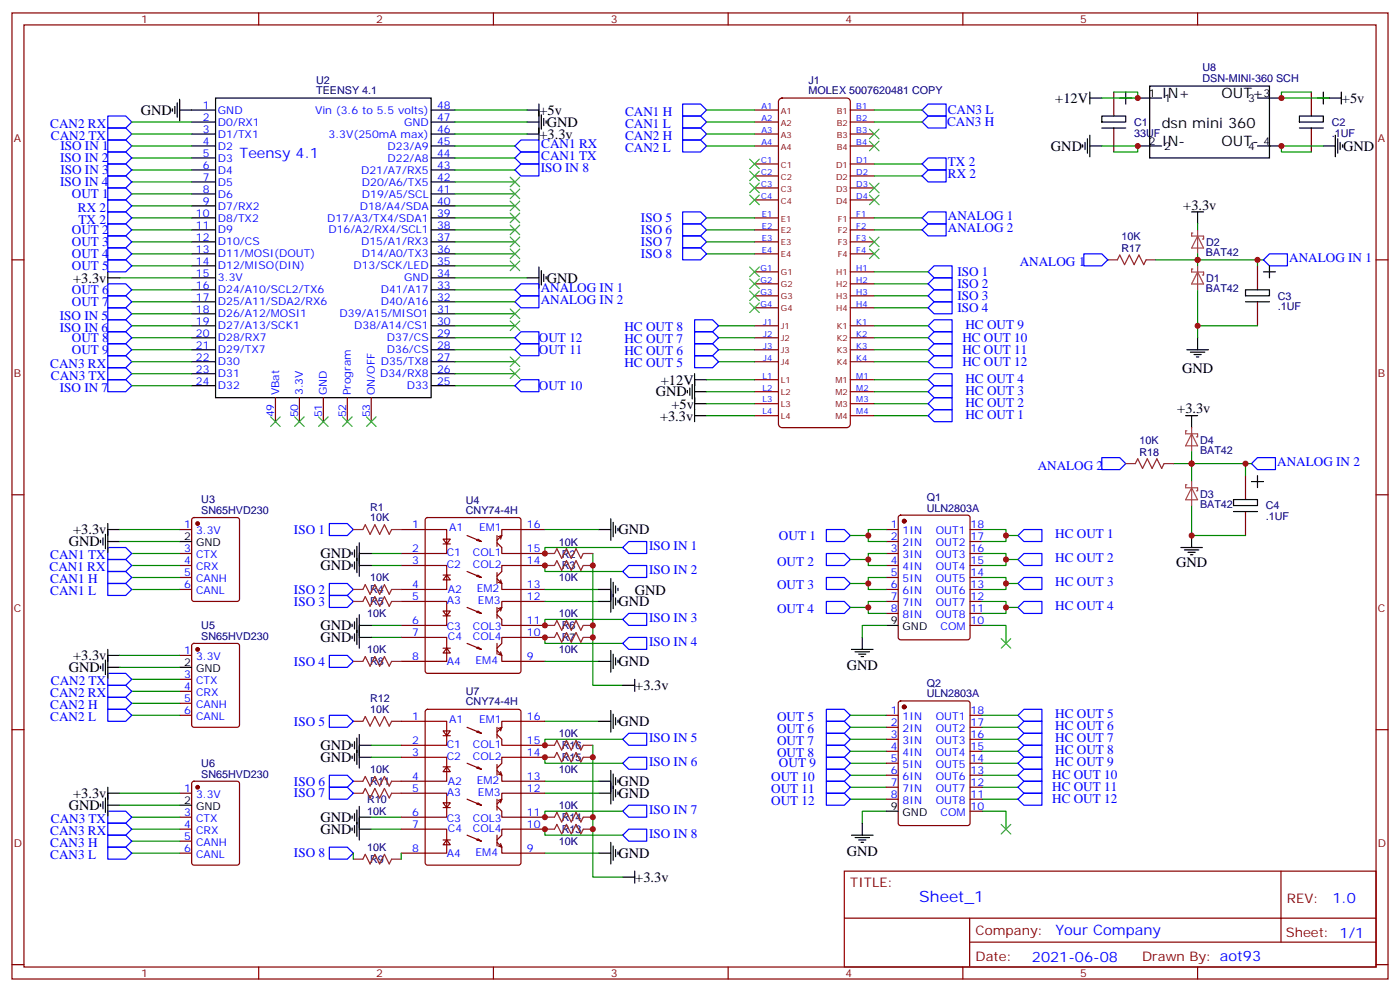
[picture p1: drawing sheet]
<svg xmlns="http://www.w3.org/2000/svg" width="412mm" height="292mm" viewBox="0 0 412 292" stroke-linecap="round" stroke-linejoin="round" font-family="sans-serif">
<g fill="none" stroke="#870000" stroke-width=".35">
<path d="M3.5 3.8h405.4v284.3h-405.4zM7.1 7.3h398.2v277.3h-398.2zM76.2 3.8v3.5M145.3 3.8v3.5M214.5 3.8v3.5M283.6 3.8v3.5M352.8 3.8v3.5M222.2 32.4h7.1M222.2 35.9h7.1M222.2 39.4h7.1M229.5 29.3l.9-.4h19l.6 .2 .4 .5 .1 95.2-.3 .6-.5 .4-19.3 .1-.7-.3-.3-.5-.1-95.2zM250.5 32.4h7"/>
<path d="M250.5 35.9h7M250.5 39.4h7M328.1 27.1v7M328.1 37.7v7M386.3 27.1v7M386.3 37.7v7M222.2 43h7.1M222.2 48.3h7.1M222.2 51.8h7.1M222.2 55.3h7.1M222.2 58.8h7.1M250.5 43h7"/>
<path d="M250.5 48.3h7M250.5 51.8h7M250.5 55.3h7M250.5 58.8h7M3.5 76.5h3.6M222.2 64.1h7.1M222.2 67.7h7.1M222.2 71.2h7.1M222.2 74.7h7.1M250.5 64.1h7M250.5 67.7h7M250.5 71.2h7"/>
<path d="M250.5 74.7h7M370.4 78.2v7.1M405.3 76.5h3.6M222.2 80h7.1M222.2 83.5h7.1M222.2 87.1h7.1M222.2 90.6h7.1M222.2 95.9h7.1M222.2 99.4h7.1M250.5 80h7M250.5 83.5h7M250.5 87.1h7"/>
<path d="M250.5 90.6h7M250.5 95.9h7M250.5 99.4h7M370.4 88.8v7.1M81.1 117.1v7M88.2 117.1v7M95.2 117.1v7M102.3 117.1v7M109.4 117.1v7M222.2 102.9h7.1M222.2 106.5h7.1M222.2 111.8h7.1"/>
<path d="M222.2 115.3h7.1M222.2 118.8h7.1M250.5 102.9h7M250.5 106.5h7M250.5 111.8h7M250.5 115.3h7M250.5 118.8h7M222.2 122.3h7.1M250.5 122.3h7M366.9 140v7M3.5 145.6h3.6M52.9 155.9h3.5"/>
<path d="M56.7 152.5l.4-.2h12.7l.7 .5 .1 23.5-.5 .7h-13l-.6-.4-.1-23.6zM118.2 155.9h13.4v7h-13.4M125.5 152.5l.4-.2h26.9l.6 .5 .1 44.7-.5 .6-27.1 .1-.6-.5-.1-44.7zM130.5 158.7h2.1l-1 1.4zM137.6 157.6l4.2 1.8-1.4-.4M140.8 158.7l1 .7M146.4 159.7l1.4 1.4v1.8h12.7M146.4 157.6v3.2M147.5 158.7l.3-1.1-1.4 1.4M160.5 155.9h-12.7v1.7l-1 .4M261.1 155.9h3.5M261.1 159.4h3.5"/>
<path d="M264.8 151.8l.5-.2h19.7l.7 .5 .1 35.5-.5 .7h-20l-.7-.4v-35.6zM285.8 155.9h3.5M285.8 159.4h3.5M366.9 150.6v7M405.3 145.6h3.6M52.9 162.9h3.5M52.9 166.4h3.5M52.9 173.5h3.5M52.9 170h3.5M118.2 166.4h13.4v7.1h-13.4M118.2 177h13.4v7.1h-13.4M130.5 179.8h2.1l-1 1.5z"/>
<path d="M130.5 160.1h2.1M130.5 169.3h2.1M131.6 169.3l1 1.4h-2.1zM137.6 168.2l4.2 1.8-1.4-.4M137.6 178.8l4.2 1.8-1.4-.4M140.8 169.3l1 .7M140.8 179.8l1 .8M146.4 170.3l1.4 1.4-.3-1M146.4 168.6v3.1M146.4 178.8v3.2M146.8 171.4l1 .3v1.8h12.7M147.5 179.8l.3-1-1.4 1.4"/>
<path d="M160.5 177h-12.7v1.8l-1 .3M160.5 166.4h-12.7v1.8l-1.4 1.4M261.1 162.9h3.5M261.1 166.4h3.5M261.1 173.5h3.5M261.1 177h3.5M261.1 170h3.5M285.8 162.9h3.5M285.8 166.4h3.5M285.8 173.5h3.5M285.8 177h3.5M285.8 170h3.5"/>
<path d="M52.9 192.9h3.5M52.9 200h3.5M56.7 189.6l.4-.2h12.7l.7 .4 .1 23.6-.5 .6-13 .1-.6-.5-.1-23.5zM118.2 187.6h13.4v7.1h-13.4M130.5 181.3h2.1M130.5 190.8h2.1M131.6 190.8l1 1.4h-2.1zM137.6 189.4l4.2 1.7-1.4-.3M140.8 190.4l1 .7M146.4 180.9l1.4 1.4v1.8h12.7M146.4 191.5l1.4 1.4-.3-1.1M146.4 189.4v3.1"/>
<path d="M146.8 192.5l1 .4v1.8h12.7M160.5 187.6h-12.7v1.8l-1.4 1.4M261.1 180.6h3.5M285.8 184.1h3.5M285.8 180.6h3.5M3.5 214.8h3.6M52.9 203.5h3.5M52.9 207h3.5M52.9 210.5h3.5M118.2 212.3h13.4v7.1h-13.4M125.5 209l.4-.2h26.9l.6 .4 .1 44.7-.5 .7h-27.1l-.6-.4-.1-44.7zM130.5 215.1h2.1l-1 1.4z"/>
<path d="M130.5 216.5h2.1M137.6 214.1l4.2 1.7-1.4-.3M140.8 215.1l1 .7M146.4 216.2l1.4 1.4v1.8h12.7M146.4 214.1v3.1M147.5 215.1l.3-1-1.4 1.4M160.5 212.3h-12.7v1.8l-1 .3M261.1 210.5h3.5M261.1 214.1h3.5M261.1 217.6h3.5M264.8 206.5l.5-.2h19.7l.7 .4 .1 35.6-.5 .6-20 .1-.7-.5v-35.5zM285.8 210.5h3.5"/>
<path d="M285.8 214.1h3.5M285.8 217.6h3.5M405.3 214.8h3.6M52.9 233.5h3.5M56.7 230.1l.4-.2h12.7l.7 .5 .1 23.5-.5 .7h-13l-.6-.4-.1-23.6zM118.2 222.9h13.4v7h-13.4M118.2 233.5h13.4v7h-13.4M130.5 236.3h2.1l-1 1.4zM130.5 237.7h2.1M130.5 225.7h2.1M131.6 225.7l1 1.4h-2.1zM137.6 224.6l4.2 1.8-1.4-.3"/>
<path d="M137.6 235.2l4.2 1.8-1.4-.4M140.8 225.7l1 .7M140.8 236.3l1 .7M146.4 237.3l1.4 1.5v1.7h12.7M146.4 226.8l1.4 1.4-.3-1.1M146.4 225v3.2M146.4 235.2v3.2M146.8 227.8l1 .4v1.7h12.7M147.5 236.3l.3-1.1-1.4 1.4M160.5 233.5h-12.7v1.7l-1 .4M160.5 222.9h-12.7v1.7l-1.4 1.5M261.1 221.1h3.5"/>
<path d="M261.1 224.6h3.5M261.1 228.2h3.5M261.1 231.7h3.5M261.1 235.2h3.5M285.8 221.1h3.5M285.8 224.6h3.5M285.8 228.2h3.5M285.8 231.7h3.5M285.8 235.2h3.5M285.8 238.8h3.5M52.9 240.5h3.5M52.9 244.1h3.5"/>
<path d="M52.9 247.6h3.5M52.9 251.1h3.5M118.2 244.1h13.4v7h-13.4M130.5 247.2h2.1M131.6 247.2l1 1.4h-2.1zM137.6 245.8l4.2 1.8-1.4-.4M140.8 246.9l1 .7M146.4 247.9l1.4 1.4-.3-1M146.4 245.8v3.2M146.8 249l1 .3v1.8h12.7M160.5 244.1h-12.7v1.7l-1.4 1.4M248.7 256.4h156.6v28.2h-156.6z"/>
<path d="M377.3 256.4v20.9M248.7 270.2h156.5M285.6 277.3h119.6M285.6 270.2v14.2M3.5 283.9h3.6M76.2 284.6v3.5M145.3 284.6v3.5M214.5 284.6v3.5M283.6 284.6v3.5M352.8 284.6v3.5M405.3 283.9h3.6"/>
</g>
<g fill="#870000" stroke="#870000" stroke-width=".35">
<circle cx="58.2" cy="154.1" r=".53"/>
<circle cx="58.2" cy="191.1" r=".53"/>
<circle cx="58.2" cy="231.7" r=".53"/>
<circle cx="266.3" cy="153.4" r=".53"/>
<circle cx="266.3" cy="208.1" r=".53"/>
</g>
<g fill="none" stroke="#000" stroke-width=".35">
<path d="M50.8 32v.7M51.5 31.3v2.1M52.2 30.3v4.2M52.9 32.4h10.6M52.9 29.2v6.4M56.4 35.9h7.1M56.4 39.4h7.1M63.5 28.9h63.5v88.2h-63.5zM127 32.4h7.1M127 35.9h7.1M127 39.4h7.1M155.2 32.4h3.5"/>
<path d="M155.2 35.9h3.5M155.2 39.4h3.5M158.7 30.6v10.6M159.5 33.8v4.2M160.2 34.9v2.1M160.9 35.6v.7M321 28.9h3.6M321 27.1v3.5M321 39.8v6.3M324.6 34.1h7v1.8h-7zM324.6 37.7h7M329.8 28.9h3.6"/>
<path d="M331.6 27.1v3.5M335.1 28.9h7.1M338.7 25.3h35.2v21.2h-35.2zM370.4 28.9h7.1M382.8 34.1h7v1.8h-7zM382.8 37.7h7M388.1 28.9h7M389.8 27.1v3.5M393.3 39.8v6.3M395.1 27.1v3.5M56.4 43h7.1M56.4 46.5h7.1"/>
<path d="M56.4 50h7.1M56.4 53.6h7.1M56.4 57.1h7.1M127 43h7.1M127 46.5h7.1M127 50h7.1M127 53.6h7.1M127 57.1h7.1M318.9 42.6v.7M319.6 41.9v2.1M320.3 40.9v4.2M321 43h3.6"/>
<path d="M335.1 43h7.1M370.4 43h7.1M389.8 43h3.5M394.1 40.9v4.2M394.8 41.9v2.1M395.5 42.6v.7M56.4 60.6h7.1M56.4 64.1h7.1M56.4 67.7h7.1M56.4 71.2h7.1M56.4 74.7h7.1M56.4 78.2h7.1"/>
<path d="M127 60.6h7.1M127 64.1h7.1M127 67.7h7.1M127 71.2h7.1M127 74.7h7.1M127 78.2h7.1M158.7 78.6v6.3M159.5 79.7v4.2M351 62.4h3.5M352.8 62.4v3.5M373.9 78.2v3.6M31.7 81.8h3.6"/>
<path d="M31.7 80v3.5M56.4 81.8h7.1M56.4 85.3h7.1M56.4 88.8h7.1M56.4 92.4h7.1M56.4 95.9h7.1M56.4 99.4h7.1M127 81.8h7.1M127 85.3h7.1M127 88.8h7.1M127 92.4h7.1M127 95.9h7.1"/>
<path d="M127 99.4h7.1M155.2 81.8h3.5M160.2 80.7v2.1M160.9 81.4v.7M352.8 99.4v3.5M366.9 85.3h7v1.8h-7zM366.9 88.8h7M372.2 80h3.5M56.4 102.9h7.1M56.4 106.5h7.1M56.4 110h7.1M56.4 113.5h7.1"/>
<path d="M127 102.9h7.1M127 106.5h7.1M127 110h7.1M127 113.5h7.1M202.5 114.9v.7M203.2 114.2v2.1M203.9 113.2v4.2M204.6 111.8h3.5M204.6 110v14.1M204.6 115.3h3.5M204.6 118.8h3.5M349.6 102.9h6.4"/>
<path d="M350.7 103.6h4.2M351.7 104.4h2.1M352.4 105.1h.7M204.6 122.3h3.5M349.2 122.3h3.6M351 122.3v3.6M370.4 140v3.5M29.6 159v.7M30.3 158.3v2.1M31 157.3v4.2M31.7 159.4h3.6M31.7 154.1v8.5"/>
<path d="M31.7 155.9h3.6M52.9 159.4h3.5M105.8 159.7v9.9M176.4 155.9h3.5M179.9 152.7v6.3M180.6 153.7v4.3M181.3 154.8v2.1M182 155.5v.7M351 157.6v3.5M363.4 147h7v1.8h-7zM363.4 150.6h7M368.7 141.7h3.5"/>
<path d="M103.7 162.6v.7M103.7 166.1v.7M104.4 161.9v2.1M104.4 165.4v2.1M105.1 160.8v7.8M105.8 166.4h3.6M105.8 162.9h3.6M176.4 173.5h3.5M176.4 177h3.5M179.9 170.3v9.9M180.6 171.4v7.7M181.3 172.4v2.2"/>
<path d="M181.3 176v2.1M182 173.1v.7M182 176.7v.7M347.8 161.1h6.4M348.9 161.9h4.2M350 162.6h2.1M350.7 163.3h.7M29.6 196.1v.7M30.3 195.4v2.1M31 194.3v4.2M31.7 196.4h3.6M31.7 191.1v8.5"/>
<path d="M31.7 192.9h3.6M52.9 196.4h3.5M103.7 183.7v.7M103.7 187.3v.7M104.4 183v2.1M104.4 186.5v2.2M105.1 182v7.7M105.8 184.1h3.6M105.8 187.6h3.6M105.8 180.9v9.9M176.4 194.7h3.5M179.9 191.5v6.3"/>
<path d="M180.6 192.5v4.3M181.3 193.6v2.1M182 194.3v.7M187 200v3.5M250.8 191.1h6.4M251.9 191.8h4.2M252.9 192.5h2.2M253.6 193.3h.8M254 187.6v3.5M261.1 184.1h3.5M103.7 219v.7M104.4 218.3v2.1"/>
<path d="M105.1 217.2v7.8M105.8 216.2v9.9M105.8 219.4h3.6M176.4 212.3h3.5M179.9 209.1v6.4M180.6 210.2v4.2M181.3 211.2v2.2M182 211.9v.8M183.4 201.7h3.6M29.6 236.6v.7M30.3 235.9v2.2M31 234.9v4.2"/>
<path d="M31.7 237h3.6M31.7 231.7v8.5M31.7 233.5h3.6M52.9 237h3.5M103.7 222.5v.7M104.4 221.8v2.1M104.4 239.5v2.1M105.1 238.4v7.8M105.8 237.3v9.9M105.8 222.9h3.6M176.4 233.5h3.5M176.4 229.9h3.5"/>
<path d="M179.9 226.8v9.8M180.6 227.8v7.8M181.3 228.9v2.1M181.3 232.4v2.1M182 229.6v.7M182 233.1v.7M261.1 238.8h3.5M103.7 240.2v.7M103.7 243.7v.7M104.4 243v2.1M105.8 240.5h3.6M105.8 244.1h3.6"/>
<path d="M176.4 251.1h3.5M179.9 247.9v6.4M180.6 249v4.2M181.3 250v2.2M182 250.8v.7M183.4 258.2h3.6M187 256.4v3.5M250.8 245.8h6.4M251.9 246.5h4.2M252.9 247.2h2.2M253.6 247.9h.8M254 242.3v3.5"/>
</g>
<g fill="none" stroke="#00f" stroke-width=".35">
<path d="M31.7 34.1h5.3l1.8 1.8-1.8 1.8h-5.3zM31.7 37.7h5.3l1.8 1.7-1.8 1.8h-5.3zM201.1 34.1h5.3l1.7 1.8-1.7 1.8h-5.3zM201.1 30.6h5.3l1.7 1.8-1.7 1.7h-5.3zM201.1 37.7h5.3l1.7 1.7-1.7 1.8h-5.3zM271.6 32.4l1.8-1.8h5.3v3.5h-5.3zM271.6 35.9l1.8-1.8h5.3v3.6h-5.3zM31.7 58.8h5.3l1.8 1.8-1.8 1.8h-5.3zM31.7 41.2h5.3l1.8 1.8-1.8 1.7h-5.3zM31.7 44.7h5.3l1.8 1.8-1.8 1.8h-5.3zM31.7 48.3h5.3l1.8 1.7-1.8 1.8h-5.3zM31.7 51.8h5.3l1.8 1.8-1.8 1.7h-5.3z"/>
<path d="M31.7 55.3h5.3l1.8 1.8-1.8 1.7h-5.3zM151.7 43l1.8-1.8h5.2v3.5h-5.2zM151.7 46.5l1.8-1.8h5.2v3.6h-5.2zM153.5 48.3h5.2v3.5h-5.2l-1.8-1.8zM201.1 41.2h5.3l1.7 1.8-1.7 1.7h-5.3zM271.6 48.3l1.8-1.8h5.3v3.5h-5.3zM271.6 51.8l1.8-1.8h5.3v3.6h-5.3zM31.7 62.4h5.3l1.8 1.7-1.8 1.8h-5.3zM31.7 65.9h5.3l1.8 1.8-1.8 1.7h-5.3zM31.7 69.4h5.3l1.8 1.8-1.8 1.8h-5.3zM31.7 73h5.3l1.8 1.7-1.8 1.8h-5.3zM31.7 76.5h5.3l1.8 1.7-1.8 1.8h-5.3z"/>
<path d="M201.1 62.4h5.3l1.7 1.7-1.7 1.8h-5.3zM201.1 65.9h5.3l1.7 1.8-1.7 1.7h-5.3zM201.1 69.4h5.3l1.7 1.8-1.7 1.8h-5.3zM201.1 73h5.3l1.7 1.7-1.7 1.8h-5.3zM271.6 67.7l1.8-1.8h5.3v3.5h-5.3zM271.6 64.1l1.8-1.7h5.3v3.5h-5.3zM275.2 78.2h5.3v3.6h-5.3l-1.8-1.8zM319.3 74.7h5.3l1.7 1.8-1.7 1.7h-5.3zM373.9 74.7h5.3v3.5h-5.3l-1.7-1.7zM31.7 83.5h5.3l1.8 1.8-1.8 1.8h-5.3zM31.7 87.1h5.3l1.8 1.7-1.8 1.8h-5.3zM31.7 97.6h5.3l1.8 1.8-1.8 1.8h-5.3z"/>
<path d="M31.7 94.1h5.3l1.8 1.8-1.8 1.7h-5.3zM31.7 90.6h5.3l1.8 1.8-1.8 1.7h-5.3zM151.7 85.3l1.8-1.8h5.2v3.6h-5.2zM151.7 88.8l1.8-1.7h5.2v3.5h-5.2zM153.5 97.6h5.2v3.6h-5.2l-1.8-1.8zM204.6 94.1h5.3l1.8 1.8-1.8 1.7h-5.3zM204.6 97.6h5.3l1.8 1.8-1.8 1.8h-5.3zM273.4 87.1l1.8-1.8h5.3v3.5h-5.3zM275.2 97.6h5.3v3.6h-5.3l-1.8-1.8zM275.2 94.1h5.3v3.5h-5.3l-1.8-1.7zM275.2 81.8h5.3v3.5h-5.3l-1.8-1.8zM275.2 88.8h5.3v3.6h-5.3l-1.8-1.8z"/>
<path d="M31.7 104.7h5.3l1.8 1.8-1.8 1.7h-5.3zM31.7 108.2h5.3l1.8 1.8-1.8 1.8h-5.3zM31.7 101.2h5.3l1.8 1.7-1.8 1.8h-5.3zM31.7 111.8h5.3l1.8 1.7-1.8 1.8h-5.3zM151.7 102.9l1.8-1.7h5.2v3.5h-5.2zM151.7 113.5l1.8-1.7h5.2v3.5h-5.2zM204.6 101.2h5.3l1.8 1.7-1.8 1.8h-5.3zM204.6 104.7h5.3l1.8 1.8-1.8 1.7h-5.3zM273.4 118.8l1.8-1.7h5.3v3.5h-5.3zM273.4 115.3l1.8-1.8h5.3v3.6h-5.3zM273.4 102.9l1.8-1.7h5.3v3.5h-5.3zM275.2 110h5.3v3.5h-5.3l-1.8-1.7z"/>
<path d="M275.2 104.7h5.3v3.5h-5.3l-1.8-1.7zM275.2 120.6h5.3v3.5h-5.3l-1.8-1.8zM324.6 134.7h5.2l1.8 1.8-1.8 1.7h-5.2zM370.4 134.7h5.3v3.5h-5.3l-1.7-1.7zM97 154.1h5.3l1.8 1.8-1.8 1.7h-5.3zM243.4 155.9h5.3l1.8 1.7-1.8 1.8h-5.3zM299.9 157.6l1.7-1.7h5.3v3.5h-5.3zM31.7 161.1h5.3l1.8 1.8-1.8 1.8h-5.3zM31.7 164.7h5.3l1.8 1.7-1.8 1.8h-5.3zM31.7 168.2h5.3l1.8 1.8-1.8 1.7h-5.3zM31.7 171.7h5.3l1.8 1.8-1.8 1.8h-5.3zM97 171.7h5.3l1.8 1.8-1.8 1.8h-5.3z"/>
<path d="M97 175.3h5.3l1.8 1.7-1.8 1.8h-5.3zM183.4 161.1l1.8-1.7h5.3v3.5h-5.3zM183.4 168.2l1.8-1.8h5.3v3.6h-5.3zM243.4 162.9h5.3l1.8 1.8-1.8 1.7h-5.3zM243.4 170h5.3l1.8 1.7-1.8 1.8h-5.3zM243.4 177h5.3l1.8 1.8-1.8 1.8h-5.3zM299.9 164.7l1.7-1.8h5.3v3.5h-5.3zM299.9 171.7l1.7-1.7h5.3v3.5h-5.3zM299.9 178.8l1.7-1.8h5.3v3.6h-5.3zM31.7 198.2h5.3l1.8 1.8-1.8 1.7h-5.3zM97 192.9h5.3l1.8 1.8-1.8 1.7h-5.3zM183.4 182.3l1.8-1.7h5.3v3.5h-5.3z"/>
<path d="M183.4 189.4l1.8-1.8h5.3v3.5h-5.3zM31.7 201.7h5.3l1.8 1.8-1.8 1.7h-5.3zM31.7 205.2h5.3l1.8 1.8-1.8 1.8h-5.3zM31.7 208.8h5.3l1.8 1.7-1.8 1.8h-5.3zM97 210.5h5.3l1.8 1.8-1.8 1.8h-5.3zM185.2 215.8h5.3v3.6h-5.3l-1.8-1.8zM243.4 208.8h5.3l1.8 1.7-1.8 1.8h-5.3zM243.4 212.3h5.3l1.8 1.8-1.8 1.7h-5.3zM243.4 215.8h5.3l1.8 1.8-1.8 1.8h-5.3zM243.4 219.4h5.3l1.8 1.7-1.8 1.8h-5.3zM299.9 210.5l1.7-1.7h5.3v3.5h-5.3zM299.9 214.1l1.7-1.8h5.3v3.5h-5.3z"/>
<path d="M299.9 217.6l1.7-1.8h5.3v3.6h-5.3zM31.7 238.8h5.3l1.8 1.7-1.8 1.8h-5.3zM97 231.7h5.3l1.8 1.8-1.8 1.7h-5.3zM97 228.2h5.3l1.8 1.7-1.8 1.8h-5.3zM183.4 238.8l1.8-1.8h5.3v3.5h-5.3zM183.4 224.6l1.8-1.7h5.3v3.5h-5.3zM243.4 222.9h5.3l1.8 1.7-1.8 1.8h-5.3zM243.4 229.9h5.3l1.8 1.8-1.8 1.8h-5.3zM243.4 233.5h5.3l1.8 1.7-1.8 1.8h-5.3zM243.4 226.4h5.3l1.8 1.8-1.8 1.7h-5.3zM299.9 221.1l1.7-1.7h5.3v3.5h-5.3zM299.9 224.6l1.7-1.7h5.3v3.5h-5.3z"/>
<path d="M299.9 228.2l1.7-1.8h5.3v3.5h-5.3zM299.9 231.7l1.7-1.8h5.3v3.6h-5.3zM299.9 235.2l1.7-1.7h5.3v3.5h-5.3zM31.7 242.3h5.3l1.8 1.8-1.8 1.7h-5.3zM31.7 245.8h5.3l1.8 1.8-1.8 1.7h-5.3zM31.7 249.3h5.3l1.8 1.8-1.8 1.8h-5.3zM97 249.3h5.3l1.8 1.8-1.8 1.8h-5.3zM183.4 245.8l1.8-1.7h5.3v3.5h-5.3z"/>
</g>
<g fill="none" stroke="#008700" stroke-width=".35">
<path d="M38.8 35.9h17.6M38.8 39.4h17.6M134.1 35.9h21.1M134.1 39.4h21.1M134.1 32.4h21.1M208.1 35.9h14.1M208.1 39.4h14.1M208.1 32.4h14.1M257.5 35.9h14.1M257.5 32.4h14.1M328.1 27.1h7v1.8h-10.5M386.3 27.1h-8.8v1.8h14.1"/>
<path d="M38.8 43h17.6M38.8 46.5h17.6M38.8 57.1h17.6M38.8 50h17.6M38.8 53.6h17.6M134.1 43h17.6M134.1 46.5h17.6M134.1 57.1h17.6M134.1 50h17.6M134.1 53.6h17.6M208.1 43h14.1M257.5 48.3h14.1"/>
<path d="M257.5 51.8h14.1M324.6 43h10.5v1.7h-7M389.8 43h-12.3v1.7h8.8M38.8 64.1h17.6M38.8 60.6h17.6M38.8 67.7h17.6M38.8 74.7h17.6M38.8 71.2h17.6M38.8 78.2h17.6M134.1 64.1h17.6M134.1 60.6h17.6M134.1 67.7h17.6"/>
<path d="M134.1 74.7h17.6M134.1 71.2h17.6M134.1 78.2h17.6M208.1 64.1h14.1M208.1 67.7h14.1M208.1 74.7h14.1M208.1 71.2h14.1M257.5 64.1h14.1M257.5 67.7h14.1M340.4 76.5h31.8M352.8 65.9v1.8M352.8 74.7v3.5"/>
<path d="M370.4 76.5v1.7M35.3 81.8h21.1M38.8 99.4h17.6M38.8 95.9h17.6M38.8 85.3h17.6M38.8 88.8h17.6M38.8 92.4h17.6M134.1 81.8h21.1M134.1 99.4h17.6M134.1 95.9h17.6M134.1 85.3h17.6M134.1 88.8h17.6"/>
<path d="M134.1 92.4h17.6M211.7 99.4h10.5M211.7 95.9h10.5M257.5 99.4h15.9M257.5 95.9h15.9M257.5 80h15.9M257.5 83.5h15.9M257.5 87.1h15.9M257.5 90.6h15.9M352.8 95.9h17.6M352.8 85.3v14.1M38.8 106.5h17.6"/>
<path d="M38.8 110h17.6M38.8 102.9h17.6M38.8 113.5h17.6M134.1 106.5h17.6M134.1 110h17.6M134.1 102.9h17.6M134.1 113.5h17.6M208.1 118.8h14.1M208.1 115.3h14.1M208.1 111.8h14.1M211.7 106.5h10.5M211.7 102.9h10.5"/>
<path d="M257.5 106.5h15.9M257.5 118.8h15.9M257.5 115.3h15.9M257.5 111.8h15.9M257.5 102.9h15.9M208.1 122.3h14.1M257.5 122.3h15.9M345.7 136.5h5.3v5.2M351 132.9v3.6h17.7M366.9 136.5v3.5M35.3 159.4h17.6M35.3 155.9h17.6"/>
<path d="M160.5 155.9h15.9M250.5 157.6h5.3M261.1 155.9h-5.3v3.5h5.3M289.3 155.9h7v3.5h-7M296.3 157.6h3.6M351 148.8v8.8h15.9M38.8 162.9h14.1M38.8 166.4h14.1M38.8 170h14.1M38.8 173.5h14.1M109.4 162.9h8.8M109.4 166.4h8.8"/>
<path d="M160.5 166.4v1.8h22.9M160.5 173.5h15.9M160.5 177h15.9M174.6 162.9v38.8h8.8M183.4 161.1h-22.9v1.8M250.5 164.7h5.3M250.5 171.7h5.3M250.5 178.8h5.3M261.1 162.9h-5.3v3.5h5.3M261.1 170h-5.3v3.5h5.3M261.1 177h-5.3v3.6h5.3M289.3 162.9h7v1.8h3.6"/>
<path d="M289.3 170h7v3.5h-7M289.3 177h7v3.6h-7M296.3 164.7v1.7h-7M296.3 171.7h3.6M296.3 178.8h3.6M35.3 196.4h17.6M35.3 192.9h17.6M38.8 200h14.1M109.4 187.6h8.8M109.4 184.1h8.8M160.5 187.6v1.8h22.9M160.5 194.7h15.9"/>
<path d="M183.4 182.3h-22.9v1.8M261.1 184.1h-7.1v3.5M289.3 184.1h7v5.3M38.8 203.5h14.1M38.8 207h14.1M38.8 210.5h14.1M109.4 219.4h8.8M160.5 212.3h15.9M174.6 219.4v38.8h8.8M183.4 217.6h-22.9v1.8M250.5 210.5h10.6M250.5 214.1h10.6"/>
<path d="M250.5 217.6h10.6M289.3 210.5h10.6M289.3 214.1h10.6M289.3 217.6h10.6M35.3 237h17.6M35.3 233.5h17.6M109.4 222.9h8.8M160.5 222.9v1.7h22.9M160.5 233.5h15.9M160.5 229.9h15.9M183.4 238.8h-22.9v1.7M250.5 235.2h10.6"/>
<path d="M250.5 231.7h10.6M250.5 228.2h10.6M250.5 224.6h10.6M250.5 221.1h10.6M261.1 238.8h-7.1v3.5M289.3 238.8h7v5.3M289.3 235.2h10.6M289.3 231.7h10.6M289.3 228.2h10.6M289.3 224.6h10.6M289.3 221.1h10.6M38.8 244.1h14.1"/>
<path d="M38.8 240.5h14.1M38.8 247.6h14.1M38.8 251.1h14.1M104.1 251.1v1.8M109.4 244.1h8.8M109.4 240.5h8.8M118.2 251.1v1.8M160.5 244.1v1.7h22.9M160.5 251.1h15.9"/>
</g>
<g fill="none" stroke="#8c2424" stroke-width=".35">
<path d="M326.3 76.5h2.8l.7-1.4 1.5 2.8 1.4-2.8 1.4 2.8 1.4-2.8 1.4 2.8 .7-1.4h2.8M331.6 136.5h2.8l.7-1.5 1.4 2.9 1.5-2.9 1.4 2.9 1.4-2.9 1.4 2.9 .7-1.4h2.8M104.1 155.9h2.8l.7-1.5 1.4 2.9 1.4-2.9 1.4 2.9 1.4-2.9 1.5 2.9 .7-1.4h2.8M104.1 173.5h2.8l.7-1.4 1.4 2.8 1.4-2.8 1.4 2.8 1.4-2.8 1.5 2.8 .7-1.4h2.8M104.1 177h2.8l.7-1.4 1.4 2.8 1.4-2.8 1.4 2.8 1.4-2.8 1.5 2.8 .7-1.4h2.8M160.5 162.9h2.8l.7-1.4 1.5 2.8 1.4-2.8 1.4 2.8 1.4-2.8 1.4 2.8 .7-1.4h2.8M160.5 166.4h2.8l.7-1.4 1.5 2.9 1.4-2.9 1.4 2.9 1.4-2.9 1.4 2.9 .7-1.5h2.8M104.1 194.7h2.8l.7-1.4 1.4 2.8 1.4-2.8 1.4 2.8 1.4-2.8 1.5 2.8 .7-1.4h2.8M160.5 184.1h2.8l.7-1.4 1.5 2.8 1.4-2.8 1.4 2.8 1.4-2.8 1.4 2.8 .7-1.4h2.8M160.5 187.6h2.8l.7-1.4 1.5 2.8 1.4-2.8 1.4 2.8 1.4-2.8 1.4 2.8 .7-1.4h2.8M104.1 212.3h2.8l.7-1.4 1.4 2.8 1.4-2.8 1.4 2.8 1.4-2.8 1.5 2.8 .7-1.4h2.8M160.5 219.4h2.8l.7-1.5 1.5 2.9 1.4-2.9 1.4 2.9 1.4-2.9 1.4 2.9 .7-1.4h2.8"/>
<path d="M104.1 233.5h2.8l.7-1.4 1.4 2.8 1.4-2.8 1.4 2.8 1.4-2.8 1.5 2.8 .7-1.4h2.8M104.1 229.9h2.8l.7-1.4 1.4 2.9 1.4-2.9 1.4 2.9 1.4-2.9 1.5 2.9 .7-1.5h2.8M160.5 222.9h2.8l.7-1.4 1.5 2.8 1.4-2.8 1.4 2.8 1.4-2.8 1.4 2.8 .7-1.4h2.8M104.1 252.9h2.8l.7-1.4 1.4 2.8 1.4-2.8 1.4 2.8 1.4-2.8 1.5 2.8 .7-1.4h2.8M160.5 244.1h2.8l.7-1.5 1.5 2.9 1.4-2.9 1.4 2.9 1.4-2.9 1.4 2.9 .7-1.4h2.8M160.5 240.5h2.8l.7-1.4 1.5 2.8 1.4-2.8 1.4 2.8 1.4-2.8 1.4 2.8 .7-1.4h2.8"/>
</g>
<g fill="none" stroke="#3c3" stroke-width=".35">
<path d="M256.1 38l2.8 2.9M258.9 38l-2.8 2.9M150.3 52.1l2.8 2.9M150.3 55.7l2.8 2.8M150.3 59.2l2.8 2.8M153.1 52.1l-2.8 2.9M153.1 55.7l-2.8 2.8M153.1 59.2l-2.8 2.8M220.8 46.8l2.9 2.9M220.8 50.4l2.9 2.8M220.8 53.9l2.9 2.8M220.8 57.4l2.9 2.9"/>
<path d="M223.7 46.8l-2.9 2.9M223.7 50.4l-2.9 2.8M223.7 53.9l-2.9 2.8M223.7 57.4l-2.9 2.9M256.1 41.6l2.8 2.8M256.1 53.9l2.8 2.8M256.1 57.4l2.8 2.9M258.9 53.9l-2.8 2.8M258.9 41.6l-2.8 2.8M258.9 57.4l-2.8 2.9M150.3 62.7l2.8 2.8M150.3 66.3l2.8 2.8"/>
<path d="M150.3 69.8l2.8 2.8M150.3 73.3l2.8 2.8M150.3 76.8l2.8 2.9M153.1 73.3l-2.8 2.8M153.1 62.7l-2.8 2.8M153.1 66.3l-2.8 2.8M153.1 69.8l-2.8 2.8M153.1 76.8l-2.8 2.9M220.8 78.6l2.9 2.8M223.7 78.6l-2.9 2.8M256.1 69.8l2.8 2.8M256.1 73.3l2.8 2.8"/>
<path d="M258.9 69.8l-2.8 2.8M258.9 73.3l-2.8 2.8M150.3 90.9l2.8 2.9M150.3 94.5l2.8 2.8M153.1 90.9l-2.8 2.9M153.1 94.5l-2.8 2.8M220.8 82.1l2.9 2.8M220.8 85.7l2.9 2.8M220.8 89.2l2.9 2.8M223.7 82.1l-2.9 2.8M223.7 85.7l-2.9 2.8M223.7 89.2l-2.9 2.8"/>
<path d="M150.3 105.1l2.8 2.8M150.3 108.6l2.8 2.8M153.1 105.1l-2.8 2.8M153.1 108.6l-2.8 2.8M79.7 122.7l2.8 2.8M82.5 122.7l-2.8 2.8M86.8 122.7l2.8 2.8M89.6 122.7l-2.8 2.8M93.8 122.7l2.9 2.8M96.7 122.7l-2.9 2.8M100.9 122.7l2.8 2.8M103.7 122.7l-2.8 2.8"/>
<path d="M107.9 122.7l2.9 2.8M110.8 122.7l-2.9 2.8M294.9 188l2.8 2.8M297.7 188l-2.8 2.8M294.9 242.6l2.8 2.9M297.7 242.6l-2.8 2.9"/>
</g>
<g fill="none" stroke="#a64a4a" stroke-width=".35">
<path d="M351.4 68.6h-.4v.9h3.5v.9h-.3M351.4 79.2h-.4v.9h3.5v.8h-.3M352.8 69.5l1.7 3.5h-3.5zM352.8 67.7v3.4M352.8 71.2v3.5M352.8 78.2v3.5M352.8 81.8v3.5M352.8 80.1l1.7 3.5h-3.5zM349.6 126.8h-.4v.9h3.6v.9h-.4M351 125.9v3.4M351 129.5v3.4M351 127.7l1.8 3.5h-3.6z"/>
<path d="M349.6 142.7h-.4v.9h3.6v.8h-.4M351 141.7v3.5M351 145.3v3.5M351 143.6l1.8 3.5h-3.6z"/>
</g>
<circle cx="373.9" cy="43" r=".18" fill="#000"/>
<g fill="#c00">
<circle cx="255.8" cy="157.6" r=".88"/>
<circle cx="255.8" cy="164.7" r=".88"/>
<circle cx="255.8" cy="171.7" r=".88"/>
<circle cx="255.8" cy="178.8" r=".88"/>
<circle cx="296.3" cy="157.6" r=".88"/>
<circle cx="296.3" cy="164.7" r=".88"/>
<circle cx="296.3" cy="171.7" r=".88"/>
<circle cx="296.3" cy="178.8" r=".88"/>
<circle cx="160.5" cy="162.9" r=".88"/>
<circle cx="174.6" cy="166.4" r=".88"/>
<circle cx="160.5" cy="166.4" r=".88"/>
<circle cx="174.6" cy="184.1" r=".88"/>
<circle cx="160.5" cy="184.1" r=".88"/>
<circle cx="174.6" cy="187.6" r=".88"/>
<circle cx="160.5" cy="187.6" r=".88"/>
<circle cx="160.5" cy="244.1" r=".88"/>
<circle cx="174.6" cy="244.1" r=".88"/>
<circle cx="160.5" cy="240.5" r=".88"/>
<circle cx="174.6" cy="240.5" r=".88"/>
<circle cx="160.5" cy="222.9" r=".88"/>
<circle cx="174.6" cy="222.9" r=".88"/>
<circle cx="160.5" cy="219.4" r=".88"/>
<circle cx="352.8" cy="76.5" r=".88"/>
<circle cx="370.4" cy="76.5" r=".88"/>
<circle cx="352.8" cy="95.9" r=".88"/>
<circle cx="351" cy="136.5" r=".88"/>
<circle cx="366.9" cy="136.5" r=".88"/>
<circle cx="351" cy="157.6" r=".88"/>
<circle cx="335.1" cy="28.9" r=".88"/>
<circle cx="335.1" cy="43" r=".88"/>
<circle cx="377.5" cy="43" r=".88"/>
<circle cx="377.5" cy="28.9" r=".88"/>
</g>
<text font-size="4.6" fill="#00f" x="270.8" y="265.4">Sheet_1</text>
<g font-size="4.2">
<text x="342.2" y="28.9">IN+</text>
<text x="359.8" y="28.9">OUT+</text>
<text x="41.5" y="33.8">GND</text>
<text x="158.9" y="33.8">+5v</text>
<text x="310.8" y="30.3">+12V</text>
<text x="395.3" y="30.3">+5v</text>
<text x="158.9" y="40.9">+3.3v</text>
<text x="161" y="37.3">GND</text>
<text x="342.2" y="37.7">dsn mini 360</text>
<text x="309.6" y="44.4">GND</text>
<text x="342.2" y="43">IN-</text>
<text x="359.8" y="43">OUT-</text>
<text x="395.6" y="44.4">GND</text>
<text x="348.5" y="61.7">+3.3v</text>
<text x="21.6" y="83.2">+3.3v</text>
<text x="161" y="83.2">GND</text>
<text x="194.7" y="113.2">+12V</text>
<text x="348.2" y="109.7">GND</text>
<text x="193.2" y="116.7">GND</text>
<text x="194.4" y="123.8">+3.3v</text>
<text x="197.8" y="120.3">+5v</text>
<text x="346.8" y="121.6">+3.3v</text>
<text x="20.3" y="160.8">GND</text>
<text x="21.6" y="157.3">+3.3v</text>
<text x="182.2" y="157.3">GND</text>
<text x="94.4" y="167.9">GND</text>
<text x="94.4" y="164.3">GND</text>
<text x="346.4" y="166.8">GND</text>
<text x="182.2" y="178.5">GND</text>
<text x="187" y="175.3">GND</text>
<text x="94.4" y="185.5">GND</text>
<text x="94.4" y="189">GND</text>
<text x="20.3" y="197.8">GND</text>
<text x="21.6" y="194.3">+3.3v</text>
<text x="182.2" y="196.1">GND</text>
<text x="249.4" y="197.2">GND</text>
<text x="187.1" y="203.2">+3.3v</text>
<text x="182.2" y="213.7">GND</text>
<text x="94.4" y="220.8">GND</text>
<text x="94.4" y="224.3">GND</text>
<text x="182.2" y="231.4">GND</text>
<text x="20.3" y="238.4">GND</text>
<text x="21.6" y="234.9">+3.3v</text>
<text x="182.2" y="234.9">GND</text>
<text x="94.4" y="242">GND</text>
<text x="94.4" y="245.5">GND</text>
<text x="249.4" y="251.9">GND</text>
<text x="182.2" y="252.5">GND</text>
<text x="187.1" y="259.6">+3.3v</text>
</g>
<g font-size="4.2" fill="#00f">
<text x="70.6" y="46.5">Teensy 4.1</text>
<text x="392.5" y="265.7">1.0</text>
<text x="310.9" y="275.2">Your Company</text>
<text x="304" y="283">2021-06-08</text>
</g>
<g font-size="3.9" fill="#00f">
<text x="184.2" y="34.1">CAN1 H</text>
<text x="279.2" y="33.7">CAN3 L</text>
<text x="14.8" y="37.7">CAN2 RX</text>
<text x="15" y="41.2">CAN2 TX</text>
<text x="184.2" y="37.7">CAN1 L</text>
<text x="184.2" y="41.2">CAN2 H</text>
<text x="279" y="37.2">CAN3 H</text>
<text x="17.7" y="47.8">ISO IN 2</text>
<text x="17.8" y="44.2">ISO IN 1</text>
<text x="159.5" y="43.7">CAN1 RX</text>
<text x="159.5" y="47.2">CAN1 TX</text>
<text x="184.2" y="44.7">CAN2 L</text>
<text x="17.8" y="51.3">ISO IN 3</text>
<text x="159.3" y="50.6">ISO IN 8</text>
<text x="279.2" y="49">TX 2</text>
<text x="279.2" y="52.5">RX 2</text>
<text x="17.7" y="54.8">ISO IN 4</text>
<text x="21.2" y="58.3">OUT 1</text>
<text x="23" y="62.4">RX 2</text>
<text x="23.1" y="65.9">TX 2</text>
<text x="188.8" y="65.4">ISO 5</text>
<text x="279.2" y="64.8">ANALOG 1</text>
<text x="21.2" y="68.9">OUT 2</text>
<text x="188.8" y="69">ISO 6</text>
<text x="279.2" y="68.4">ANALOG 2</text>
<text x="21.2" y="72.4">OUT 3</text>
<text x="21.2" y="76">OUT 4</text>
<text x="188.8" y="72.5">ISO 7</text>
<text x="188.8" y="76">ISO 8</text>
<text x="379.8" y="77.2">ANALOG IN 1</text>
<text x="21.2" y="79.5">OUT 5</text>
<text x="282" y="81.3">ISO 1</text>
<text x="300.4" y="78.3">ANALOG 1</text>
<text x="21.2" y="86.6">OUT 6</text>
<text x="159.3" y="86">ANALOG IN 1</text>
<text x="159.3" y="89.5">ANALOG IN 2</text>
<text x="282" y="84.8">ISO 2</text>
<text x="282" y="88.3">ISO 3</text>
<text x="17.6" y="94.1">ISO IN 5</text>
<text x="21.2" y="90.1">OUT 7</text>
<text x="282" y="91.9">ISO 4</text>
<text x="17.6" y="97.6">ISO IN 6</text>
<text x="21.2" y="100.7">OUT 8</text>
<text x="158.8" y="100.6">OUT 12</text>
<text x="183.9" y="97.5">HC OUT 8</text>
<text x="183.9" y="101.1">HC OUT 7</text>
<text x="283.5" y="100.6">HC OUT 10</text>
<text x="284.4" y="96.7">HC OUT 9</text>
<text x="21.2" y="104.2">OUT 9</text>
<text x="158.8" y="104.2">OUT 11</text>
<text x="183.9" y="104.6">HC OUT 6</text>
<text x="283.5" y="107.7">HC OUT 12</text>
<text x="283.5" y="104.2">HC OUT 11</text>
<text x="14.8" y="108.2">CAN3 RX</text>
<text x="15" y="111.8">CAN3 TX</text>
<text x="183.9" y="108.1">HC OUT 5</text>
<text x="284.4" y="112.6">HC OUT 4</text>
<text x="17.6" y="115.3">ISO IN 7</text>
<text x="158.8" y="114.7">OUT 10</text>
<text x="284.4" y="119.7">HC OUT 2</text>
<text x="284.4" y="116.1">HC OUT 3</text>
<text x="284.4" y="123.2">HC OUT 1</text>
<text x="376.2" y="137.2">ANALOG IN 2</text>
<text x="305.7" y="138.2">ANALOG 2</text>
<text x="86.6" y="157.1">ISO 1</text>
<text x="191.2" y="161.9">ISO IN 1</text>
<text x="229.5" y="158.9">OUT 1</text>
<text x="310.9" y="158.5">HC OUT 1</text>
<text x="14.8" y="164.7">CAN1 TX</text>
<text x="228.9" y="166.4">OUT 2</text>
<text x="310.9" y="165.5">HC OUT 2</text>
<text x="14.6" y="168.2">CAN1 RX</text>
<text x="14.8" y="171.7">CAN1 H</text>
<text x="191.2" y="168.9">ISO IN 2</text>
<text x="228.9" y="173.5">OUT 3</text>
<text x="310.9" y="172.6">HC OUT 3</text>
<text x="14.8" y="175.2">CAN1 L</text>
<text x="86.6" y="174.8">ISO 2</text>
<text x="86.6" y="178.3">ISO 3</text>
<text x="310.9" y="179.6">HC OUT 4</text>
<text x="191.2" y="183">ISO IN 3</text>
<text x="228.9" y="180.6">OUT 4</text>
<text x="191.2" y="190.1">ISO IN 4</text>
<text x="86.6" y="195.9">ISO 4</text>
<text x="15" y="201.7">CAN2 TX</text>
<text x="14.8" y="205.2">CAN2 RX</text>
<text x="14.8" y="208.8">CAN2 H</text>
<text x="14.8" y="212.3">CAN2 L</text>
<text x="86.6" y="213.6">ISO 5</text>
<text x="228.9" y="212.3">OUT 5</text>
<text x="228.9" y="215.8">OUT 6</text>
<text x="310.9" y="211.4">HC OUT 5</text>
<text x="310.9" y="214.9">HC OUT 6</text>
<text x="191.2" y="218.3">ISO IN 5</text>
<text x="228.9" y="219.4">OUT 7</text>
<text x="310.9" y="218.4">HC OUT 7</text>
<text x="310.9" y="222">HC OUT 8</text>
<text x="191.2" y="225.4">ISO IN 6</text>
<text x="228.9" y="222.9">OUT 8</text>
<text x="229.5" y="225.9">OUT 9</text>
<text x="310.9" y="225.5">HC OUT 9</text>
<text x="86.6" y="231.2">ISO 6</text>
<text x="227.2" y="233.3">OUT 11</text>
<text x="227.2" y="229.8">OUT 10</text>
<text x="309.9" y="232.9">HC OUT 11</text>
<text x="309.9" y="229.4">HC OUT 10</text>
<text x="86.6" y="234.7">ISO 7</text>
<text x="191.2" y="239.5">ISO IN 7</text>
<text x="227.2" y="236.9">OUT 12</text>
<text x="309.9" y="236.5">HC OUT 12</text>
<text x="14.8" y="245.8">CAN3 RX</text>
<text x="15" y="242.3">CAN3 TX</text>
<text x="14.8" y="249.3">CAN3 H</text>
<text x="191.2" y="246.5">ISO IN 8</text>
<text x="14.8" y="252.9">CAN3 L</text>
<text x="86.6" y="252.4">ISO 8</text>
</g>
<g font-size="3.9" fill="#800">
<text x="250.5" y="261">TITLE:</text>
<text x="379.1" y="265.7">REV:</text>
<text x="287.4" y="275.2">Company:</text>
<text x="378.7" y="275.8">Sheet: 1/1</text>
<text x="287.4" y="282.9">Date:</text>
<text x="336.4" y="282.9">Drawn By: aot93</text>
</g>
<g font-size="3.2" fill="#800">
<text x="41.6" y="6.8">1</text>
<text x="110.8" y="6.8">2</text>
<text x="179.9" y="6.8">3</text>
<text x="249.1" y="6.8">4</text>
<text x="318.2" y="6.8">5</text>
<text x="4.1" y="41.9">A</text>
<text x="405.9" y="41.9">A</text>
<text x="4.1" y="111.1">B</text>
<text x="405.9" y="111.1">B</text>
<text x="4.1" y="180.2">C</text>
<text x="405.9" y="180.2">C</text>
<text x="4.1" y="249.3">D</text>
<text x="405.9" y="249.3">D</text>
<text x="41.6" y="287.6">1</text>
<text x="110.8" y="287.6">2</text>
<text x="179.9" y="287.6">3</text>
<text x="249.1" y="287.6">4</text>
<text x="318.2" y="287.6">5</text>
</g>
<g font-size="3.2" fill="#000080">
<text x="354.2" y="20.9">U8</text>
<text x="93.1" y="27.8">TEENSY 4.1</text>
<text x="93.1" y="24.6">U2</text>
<text x="238.1" y="27.8">MOLEX 5007620481 COPY</text>
<text x="238.1" y="24.6">J1</text>
<text x="354.2" y="24.2">DSN-MINI-360 SCH</text>
<text x="334.1" y="40.2">33UF</text>
<text x="334.1" y="37.1">C1</text>
<text x="392.3" y="40.2">.1UF</text>
<text x="392.3" y="37.1">C2</text>
<text x="330.4" y="70.6">10K</text>
<text x="330.4" y="74.1">R17</text>
<text x="355.2" y="75.5">BAT42</text>
<text x="355.3" y="72.4">D2</text>
<text x="355.3" y="82.9">D1</text>
<text x="355.2" y="86.1">BAT42</text>
<text x="376.4" y="88.2">C3</text>
<text x="376.4" y="91.4">.1UF</text>
<text x="335.7" y="130.5">10K</text>
<text x="353.5" y="130.6">D4</text>
<text x="335.7" y="134.1">R18</text>
<text x="353.5" y="133.7">BAT42</text>
<text x="59.3" y="148.1">U3</text>
<text x="137.2" y="148.2">U4</text>
<text x="273" y="147.4">Q1</text>
<text x="353.5" y="149.6">BAT42</text>
<text x="353.5" y="146.4">D3</text>
<text x="372.9" y="149.9">C4</text>
<text x="59.3" y="151.3">SN65HVD230</text>
<text x="109" y="153.4">10K</text>
<text x="109" y="150.3">R1</text>
<text x="137.2" y="151.2">CNY74-4H</text>
<text x="273" y="150.6">ULN2803A</text>
<text x="372.9" y="153.1">.1UF</text>
<text x="164.6" y="160.6">10K</text>
<text x="165.5" y="164.1">R2</text>
<text x="165.5" y="167.6">R3</text>
<text x="109" y="171">10K</text>
<text x="164.6" y="171.1">10K</text>
<text x="109" y="174.7">R4</text>
<text x="109" y="178.2">R5</text>
<text x="59.3" y="185.1">U5</text>
<text x="108.2" y="181.7">10K</text>
<text x="164.6" y="181.7">10K</text>
<text x="165.5" y="185.3">R6</text>
<text x="59.3" y="188.3">SN65HVD230</text>
<text x="165.5" y="188.8">R7</text>
<text x="108.2" y="192.3">10K</text>
<text x="109" y="195.8">R8</text>
<text x="164.6" y="192.3">10K</text>
<text x="273" y="202.1">Q2</text>
<text x="109" y="209.8">10K</text>
<text x="109" y="206.7">R12</text>
<text x="137.2" y="207.6">CNY74-4H</text>
<text x="137.2" y="204.6">U7</text>
<text x="273" y="205.2">ULN2803A</text>
<text x="164.6" y="217">10K</text>
<text x="165.5" y="220.5">R16</text>
<text x="59.3" y="225.7">U6</text>
<text x="109" y="227.5">10K</text>
<text x="164.6" y="227.6">10K</text>
<text x="165.5" y="224.1">R15</text>
<text x="59.3" y="228.9">SN65HVD230</text>
<text x="109" y="231.1">R11</text>
<text x="108.1" y="236.4">R10</text>
<text x="108.2" y="239.9">10K</text>
<text x="164.6" y="238.2">10K</text>
<text x="165.5" y="245.2">R13</text>
<text x="165.5" y="241.7">R14</text>
<text x="108.2" y="250.5">10K</text>
<text x="164.6" y="248.8">10K</text>
<text x="109" y="254">R9</text>
</g>
<g font-size="3.2">
<text x="338.4" y="28.5">1</text>
<text x="342.9" y="29.9">1</text>
<text x="367.7" y="29.9">3</text>
<text x="372.2" y="28.5">3</text>
<text x="338.4" y="42.6">2</text>
<text x="342.9" y="44">2</text>
<text x="367.7" y="44">4</text>
<text x="372.2" y="42.6">4</text>
<text x="54.3" y="159">2</text>
<text x="57.7" y="160.8">GND</text>
<text x="262.4" y="183.7">9</text>
<text x="265.9" y="185.5">GND</text>
<text x="54.3" y="196.1">2</text>
<text x="57.7" y="197.8">GND</text>
<text x="54.3" y="236.6">2</text>
<text x="57.7" y="238.4">GND</text>
<text x="262.4" y="238.4">9</text>
<text x="265.9" y="240.2">GND</text>
</g>
<g font-size="3.2" fill="#00f">
<text x="59.7" y="32">1</text>
<text x="59.7" y="35.6">2</text>
<text x="64.2" y="33.4">GND</text>
<text x="92.8" y="33.4">Vin (3.6 to 5.5 volts)</text>
<text x="128.8" y="35.6">47</text>
<text x="128.8" y="32">48</text>
<text x="59.7" y="39.1">3</text>
<text x="64.2" y="37">D0/RX1</text>
<text x="64.2" y="40.5">D1/TX1</text>
<text x="96.8" y="40.5">3.3V(250mA max)</text>
<text x="119" y="37">GND</text>
<text x="128.8" y="39.1">46</text>
<text x="59.7" y="42.6">4</text>
<text x="59.7" y="46.1">5</text>
<text x="64.2" y="44">D2</text>
<text x="64.2" y="47.6">D3</text>
<text x="114.2" y="47.6">D22/A8</text>
<text x="114.2" y="44">D23/A9</text>
<text x="128.8" y="46.1">44</text>
<text x="128.8" y="42.6">45</text>
<text x="59.7" y="49.7">6</text>
<text x="59.7" y="53.2">7</text>
<text x="64.2" y="51.1">D4</text>
<text x="106.4" y="51.1">D21/A7/RX5</text>
<text x="128.8" y="53.2">42</text>
<text x="128.8" y="49.7">43</text>
<text x="59.7" y="56.7">8</text>
<text x="64.2" y="54.6">D5</text>
<text x="64.2" y="58.1">D6</text>
<text x="106.6" y="58.1">D19/A5/SCL</text>
<text x="106.6" y="54.6">D20/A6/TX5</text>
<text x="128.8" y="56.7">41</text>
<text x="57.7" y="63.8">10</text>
<text x="59.7" y="60.3">9</text>
<text x="64.2" y="61.7">D7/RX2</text>
<text x="64.2" y="65.2">D8/TX2</text>
<text x="96.4" y="65.2">D17/A3/TX4/SDA1</text>
<text x="106" y="61.7">D18/A4/SDA</text>
<text x="128.8" y="63.8">39</text>
<text x="128.8" y="60.3">40</text>
<text x="57.7" y="67.3">11</text>
<text x="57.7" y="70.8">12</text>
<text x="64.2" y="68.7">D9</text>
<text x="96.7" y="68.7">D16/A2/RX4/SCL1</text>
<text x="128.8" y="70.8">37</text>
<text x="128.8" y="67.3">38</text>
<text x="57.7" y="74.4">13</text>
<text x="57.7" y="77.9">14</text>
<text x="64.2" y="72.2">D10/CS</text>
<text x="64.2" y="75.8">D11/MOSI(DOUT)</text>
<text x="106.4" y="72.2">D15/A1/RX3</text>
<text x="106.6" y="75.8">D14/A0/TX3</text>
<text x="128.8" y="77.9">35</text>
<text x="128.8" y="74.4">36</text>
<text x="57.7" y="81.4">15</text>
<text x="64.2" y="79.3">D12/MISO(DIN)</text>
<text x="64.2" y="82.8">3.3V</text>
<text x="104.1" y="79.3">D13/SCK/LED</text>
<text x="119" y="82.8">GND</text>
<text x="128.8" y="81.4">34</text>
<text x="57.7" y="84.9">16</text>
<text x="57.7" y="88.5">17</text>
<text x="64.2" y="86.4">D24/A10/SCL2/TX6</text>
<text x="64.2" y="89.9">D25/A11/SDA2/RX6</text>
<text x="112.2" y="89.9">D40/A16</text>
<text x="112.2" y="86.4">D41/A17</text>
<text x="128.8" y="88.5">32</text>
<text x="128.8" y="84.9">33</text>
<text x="57.7" y="92">18</text>
<text x="57.7" y="95.5">19</text>
<text x="64.2" y="93.4">D26/A12/MOSI1</text>
<text x="100" y="93.4">D39/A15/MISO1</text>
<text x="128.8" y="95.5">30</text>
<text x="128.8" y="92">31</text>
<text x="57.7" y="99.1">20</text>
<text x="64.2" y="96.9">D27/A13/SCK1</text>
<text x="64.2" y="100.5">D28/RX7</text>
<text x="104.3" y="96.9">D38/A14/CS1</text>
<text x="114" y="100.5">D37/CS</text>
<text x="128.8" y="99.1">29</text>
<text x="57.7" y="102.6">21</text>
<text x="57.7" y="106.1">22</text>
<text x="64.2" y="104">D29/TX7</text>
<text x="64.2" y="107.5">D30</text>
<text x="112.2" y="107.5">D35/TX8</text>
<text x="114" y="104">D36/CS</text>
<text x="128.8" y="106.1">27</text>
<text x="128.8" y="102.6">28</text>
<text x="57.7" y="109.6">23</text>
<text x="57.7" y="113.2">24</text>
<text x="64.2" y="111.1">D31</text>
<text x="112" y="111.1">D34/RX8</text>
<text x="128.8" y="113.2">25</text>
<text x="128.8" y="109.6">26</text>
<text x="64.2" y="114.6">D32</text>
<text x="82.2" y="116.3" transform="rotate(-90 82.2 116.3)">VBat</text>
<text x="89.3" y="116.3" transform="rotate(-90 89.3 116.3)">3.3V</text>
<text x="96.3" y="116.3" transform="rotate(-90 96.3 116.3)">GND</text>
<text x="103.4" y="116.3" transform="rotate(-90 103.4 116.3)">Program</text>
<text x="110.4" y="116.3" transform="rotate(-90 110.4 116.3)">ON/OFF</text>
<text x="119.8" y="114.6">D33</text>
<text x="80.8" y="122.8" transform="rotate(-90 80.8 122.8)">49</text>
<text x="87.8" y="122.8" transform="rotate(-90 87.8 122.8)">50</text>
<text x="94.9" y="122.8" transform="rotate(-90 94.9 122.8)">51</text>
<text x="102" y="122.8" transform="rotate(-90 102 122.8)">52</text>
<text x="109" y="122.8" transform="rotate(-90 109 122.8)">53</text>
<text x="54.3" y="155.5">1</text>
<text x="121.5" y="155.5">1</text>
<text x="155.2" y="155.5">16</text>
<text x="262.4" y="155.5">1</text>
<text x="285.9" y="155.5">18</text>
<text x="57.7" y="157.3">3.3V</text>
<text x="132.3" y="156.2">A1</text>
<text x="141.1" y="156.2">EM1</text>
<text x="262.4" y="159">2</text>
<text x="265.9" y="157.3">1IN</text>
<text x="265.9" y="160.8">2IN</text>
<text x="275.7" y="160.8">OUT2</text>
<text x="275.7" y="157.3">OUT1</text>
<text x="285.9" y="159">17</text>
<text x="54.3" y="162.6">3</text>
<text x="54.3" y="166.1">4</text>
<text x="57.7" y="164.3">CTX</text>
<text x="57.7" y="167.9">CRX</text>
<text x="121.5" y="162.6">2</text>
<text x="121.5" y="166.1">3</text>
<text x="131.6" y="163.6">C1</text>
<text x="131.6" y="167.1">C2</text>
<text x="139.3" y="163.6">COL1</text>
<text x="139.3" y="167.1">COL2</text>
<text x="155.2" y="162.6">15</text>
<text x="155.2" y="166.1">14</text>
<text x="262.4" y="162.6">3</text>
<text x="262.4" y="166.1">4</text>
<text x="265.9" y="164.3">3IN</text>
<text x="265.9" y="167.9">4IN</text>
<text x="275.7" y="167.9">OUT4</text>
<text x="275.7" y="164.3">OUT3</text>
<text x="285.9" y="166.1">15</text>
<text x="285.9" y="162.6">16</text>
<text x="54.3" y="169.6">5</text>
<text x="54.3" y="173.1">6</text>
<text x="57.7" y="171.4">CANH</text>
<text x="121.5" y="173.1">4</text>
<text x="155.2" y="173.1">13</text>
<text x="262.4" y="169.6">5</text>
<text x="262.4" y="173.1">6</text>
<text x="265.9" y="171.4">5IN</text>
<text x="275.7" y="171.4">OUT5</text>
<text x="285.9" y="173.1">13</text>
<text x="285.9" y="169.6">14</text>
<text x="57.7" y="174.9">CANL</text>
<text x="121.5" y="176.7">5</text>
<text x="131.6" y="177.7">A3</text>
<text x="131.9" y="174.6">A2</text>
<text x="140.4" y="174.2">EM2</text>
<text x="140.8" y="177.7">EM3</text>
<text x="155.2" y="176.7">12</text>
<text x="262.4" y="176.7">7</text>
<text x="265.9" y="174.9">6IN</text>
<text x="265.9" y="178.4">7IN</text>
<text x="275.7" y="178.4">OUT7</text>
<text x="275.7" y="174.9">OUT6</text>
<text x="285.9" y="176.7">12</text>
<text x="121.5" y="183.7">6</text>
<text x="131.6" y="185.5">C3</text>
<text x="139.3" y="185.5">COL3</text>
<text x="155.2" y="183.7">11</text>
<text x="262.4" y="180.2">8</text>
<text x="265.9" y="182">8IN</text>
<text x="275.7" y="182">OUT8</text>
<text x="277.1" y="185.5">COM</text>
<text x="285.9" y="183.7">10</text>
<text x="285.9" y="180.2">11</text>
<text x="121.5" y="187.3">7</text>
<text x="131.9" y="188.3">C4</text>
<text x="139.3" y="188.3">COL4</text>
<text x="155.2" y="187.3">10</text>
<text x="54.3" y="192.5">1</text>
<text x="57.7" y="194.3">3.3V</text>
<text x="121.5" y="194.3">8</text>
<text x="131.6" y="195.7">A4</text>
<text x="140.1" y="195.4">EM4</text>
<text x="155.2" y="194.3">9</text>
<text x="54.3" y="199.6">3</text>
<text x="54.3" y="203.1">4</text>
<text x="57.7" y="201.4">CTX</text>
<text x="54.3" y="206.7">5</text>
<text x="57.7" y="204.9">CRX</text>
<text x="57.7" y="208.4">CANH</text>
<text x="54.3" y="210.2">6</text>
<text x="57.7" y="211.9">CANL</text>
<text x="121.5" y="211.9">1</text>
<text x="132.3" y="212.7">A1</text>
<text x="141.1" y="212.7">EM1</text>
<text x="155.2" y="211.9">16</text>
<text x="262.4" y="210.2">1</text>
<text x="262.4" y="213.7">2</text>
<text x="265.9" y="211.9">1IN</text>
<text x="265.9" y="215.5">2IN</text>
<text x="275.7" y="215.5">OUT2</text>
<text x="275.7" y="211.9">OUT1</text>
<text x="285.9" y="213.7">17</text>
<text x="285.9" y="210.2">18</text>
<text x="121.5" y="219">2</text>
<text x="131.6" y="220.1">C1</text>
<text x="139.3" y="220.1">COL1</text>
<text x="155.2" y="219">15</text>
<text x="262.4" y="217.2">3</text>
<text x="262.4" y="220.8">4</text>
<text x="265.9" y="219">3IN</text>
<text x="275.7" y="219">OUT3</text>
<text x="285.9" y="220.8">15</text>
<text x="285.9" y="217.2">16</text>
<text x="121.5" y="222.5">3</text>
<text x="131.6" y="223.6">C2</text>
<text x="139.3" y="223.6">COL2</text>
<text x="155.2" y="222.5">14</text>
<text x="262.4" y="224.3">5</text>
<text x="262.4" y="227.8">6</text>
<text x="265.9" y="222.5">4IN</text>
<text x="265.9" y="226.1">5IN</text>
<text x="275.7" y="226.1">OUT5</text>
<text x="275.7" y="222.5">OUT4</text>
<text x="285.9" y="227.8">13</text>
<text x="285.9" y="224.3">14</text>
<text x="54.3" y="233.1">1</text>
<text x="121.5" y="229.6">4</text>
<text x="121.5" y="233.1">5</text>
<text x="131.9" y="231">A2</text>
<text x="140.4" y="230.6">EM2</text>
<text x="155.2" y="229.6">13</text>
<text x="155.2" y="233.1">12</text>
<text x="262.4" y="231.4">7</text>
<text x="265.9" y="229.6">6IN</text>
<text x="265.9" y="233.1">7IN</text>
<text x="275.7" y="233.1">OUT7</text>
<text x="275.7" y="229.6">OUT6</text>
<text x="285.9" y="231.4">12</text>
<text x="57.7" y="234.9">3.3V</text>
<text x="131.6" y="234.2">A3</text>
<text x="140.8" y="234.2">EM3</text>
<text x="262.4" y="234.9">8</text>
<text x="265.9" y="236.6">8IN</text>
<text x="275.7" y="236.6">OUT8</text>
<text x="285.9" y="238.4">10</text>
<text x="285.9" y="234.9">11</text>
<text x="54.3" y="240.2">3</text>
<text x="54.3" y="243.7">4</text>
<text x="57.7" y="241.9">CTX</text>
<text x="57.7" y="245.5">CRX</text>
<text x="121.5" y="240.2">6</text>
<text x="121.5" y="243.7">7</text>
<text x="131.6" y="241.9">C3</text>
<text x="131.9" y="244.8">C4</text>
<text x="139.3" y="241.9">COL3</text>
<text x="139.3" y="244.8">COL4</text>
<text x="155.2" y="240.2">11</text>
<text x="155.2" y="243.7">10</text>
<text x="277.1" y="240.2">COM</text>
<text x="54.3" y="247.2">5</text>
<text x="54.3" y="250.8">6</text>
<text x="57.7" y="249">CANH</text>
<text x="121.5" y="250.8">8</text>
<text x="140.1" y="251.8">EM4</text>
<text x="155.2" y="250.8">9</text>
<text x="57.7" y="252.5">CANL</text>
<text x="131.6" y="252.2">A4</text>
</g>
<g font-size="2.5" fill="#00f">
<text x="224.3" y="32">A1</text>
<text x="224.3" y="35.6">A2</text>
<text x="252.2" y="32">B1</text>
<text x="252.2" y="35.6">B2</text>
<text x="224.3" y="39.1">A3</text>
<text x="252.2" y="39.1">B3</text>
<text x="224.3" y="47.9">C1</text>
<text x="224.3" y="42.6">A4</text>
<text x="252.2" y="42.6">B4</text>
<text x="252.2" y="47.9">D1</text>
<text x="224.3" y="51.4">C2</text>
<text x="252.2" y="51.4">D2</text>
<text x="224.3" y="55">C3</text>
<text x="224.3" y="58.5">C4</text>
<text x="252.2" y="55">D3</text>
<text x="252.2" y="58.5">D4</text>
<text x="224.4" y="63.8">E1</text>
<text x="252.2" y="63.8">F1</text>
<text x="224.4" y="67.3">E2</text>
<text x="224.4" y="70.8">E3</text>
<text x="252.2" y="67.3">F2</text>
<text x="252.2" y="70.8">F3</text>
<text x="224.4" y="74.4">E4</text>
<text x="252.2" y="74.4">F4</text>
<text x="224.1" y="79.7">G1</text>
<text x="224.1" y="83.2">G2</text>
<text x="252.2" y="79.7">H1</text>
<text x="252.2" y="83.2">H2</text>
<text x="224.1" y="86.7">G3</text>
<text x="252.2" y="86.7">H3</text>
<text x="224.1" y="90.2">G4</text>
<text x="224.9" y="95.5">J1</text>
<text x="252.2" y="90.2">H4</text>
<text x="252.2" y="95.5">K1</text>
<text x="224.9" y="99.1">J2</text>
<text x="252.2" y="99.1">K2</text>
<text x="224.9" y="102.6">J3</text>
<text x="224.9" y="106.1">J4</text>
<text x="252.2" y="102.6">K3</text>
<text x="252.2" y="106.1">K4</text>
<text x="224.6" y="111.4">L1</text>
<text x="252.2" y="111.4">M1</text>
<text x="224.6" y="114.9">L2</text>
<text x="224.6" y="118.5">L3</text>
<text x="252.2" y="114.9">M2</text>
<text x="252.2" y="118.5">M3</text>
<text x="224.6" y="122">L4</text>
<text x="252.2" y="122">M4</text>
</g>
<g font-size="2.5" fill="#800">
<text x="230" y="33.4">A1</text>
<text x="246.5" y="33.4">B1</text>
<text x="230" y="37">A2</text>
<text x="230" y="40.5">A3</text>
<text x="246.5" y="37">B2</text>
<text x="246.5" y="40.5">B3</text>
<text x="230" y="44">A4</text>
<text x="246.5" y="44">B4</text>
<text x="230" y="49.3">C1</text>
<text x="230" y="52.8">C2</text>
<text x="246.3" y="49.3">D1</text>
<text x="246.3" y="52.8">D2</text>
<text x="230" y="56.4">C3</text>
<text x="230" y="59.9">C4</text>
<text x="246.3" y="56.4">D3</text>
<text x="246.3" y="59.9">D4</text>
<text x="230" y="65.2">E1</text>
<text x="246.8" y="65.2">F1</text>
<text x="230" y="68.7">E2</text>
<text x="246.8" y="68.7">F2</text>
<text x="230" y="72.2">E3</text>
<text x="230" y="75.8">E4</text>
<text x="246.8" y="72.2">F3</text>
<text x="246.8" y="75.8">F4</text>
<text x="230" y="81.1">G1</text>
<text x="246.3" y="81.1">H1</text>
<text x="230" y="84.6">G2</text>
<text x="230" y="88.1">G3</text>
<text x="246.3" y="84.6">H2</text>
<text x="246.3" y="88.1">H3</text>
<text x="230" y="91.7">G4</text>
<text x="246.3" y="91.7">H4</text>
<text x="230" y="96.9">J1</text>
<text x="230" y="100.5">J2</text>
<text x="246.5" y="96.9">K1</text>
<text x="246.5" y="100.5">K2</text>
<text x="230" y="104">J3</text>
<text x="230" y="107.5">J4</text>
<text x="246.5" y="104">K3</text>
<text x="246.5" y="107.5">K4</text>
<text x="230" y="112.8">L1</text>
<text x="246.1" y="112.8">M1</text>
<text x="230" y="116.3">L2</text>
<text x="230" y="119.9">L3</text>
<text x="246.1" y="116.3">M2</text>
<text x="246.1" y="119.9">M3</text>
<text x="230" y="123.4">L4</text>
<text x="246.1" y="123.4">M4</text>
</g>
</svg>
